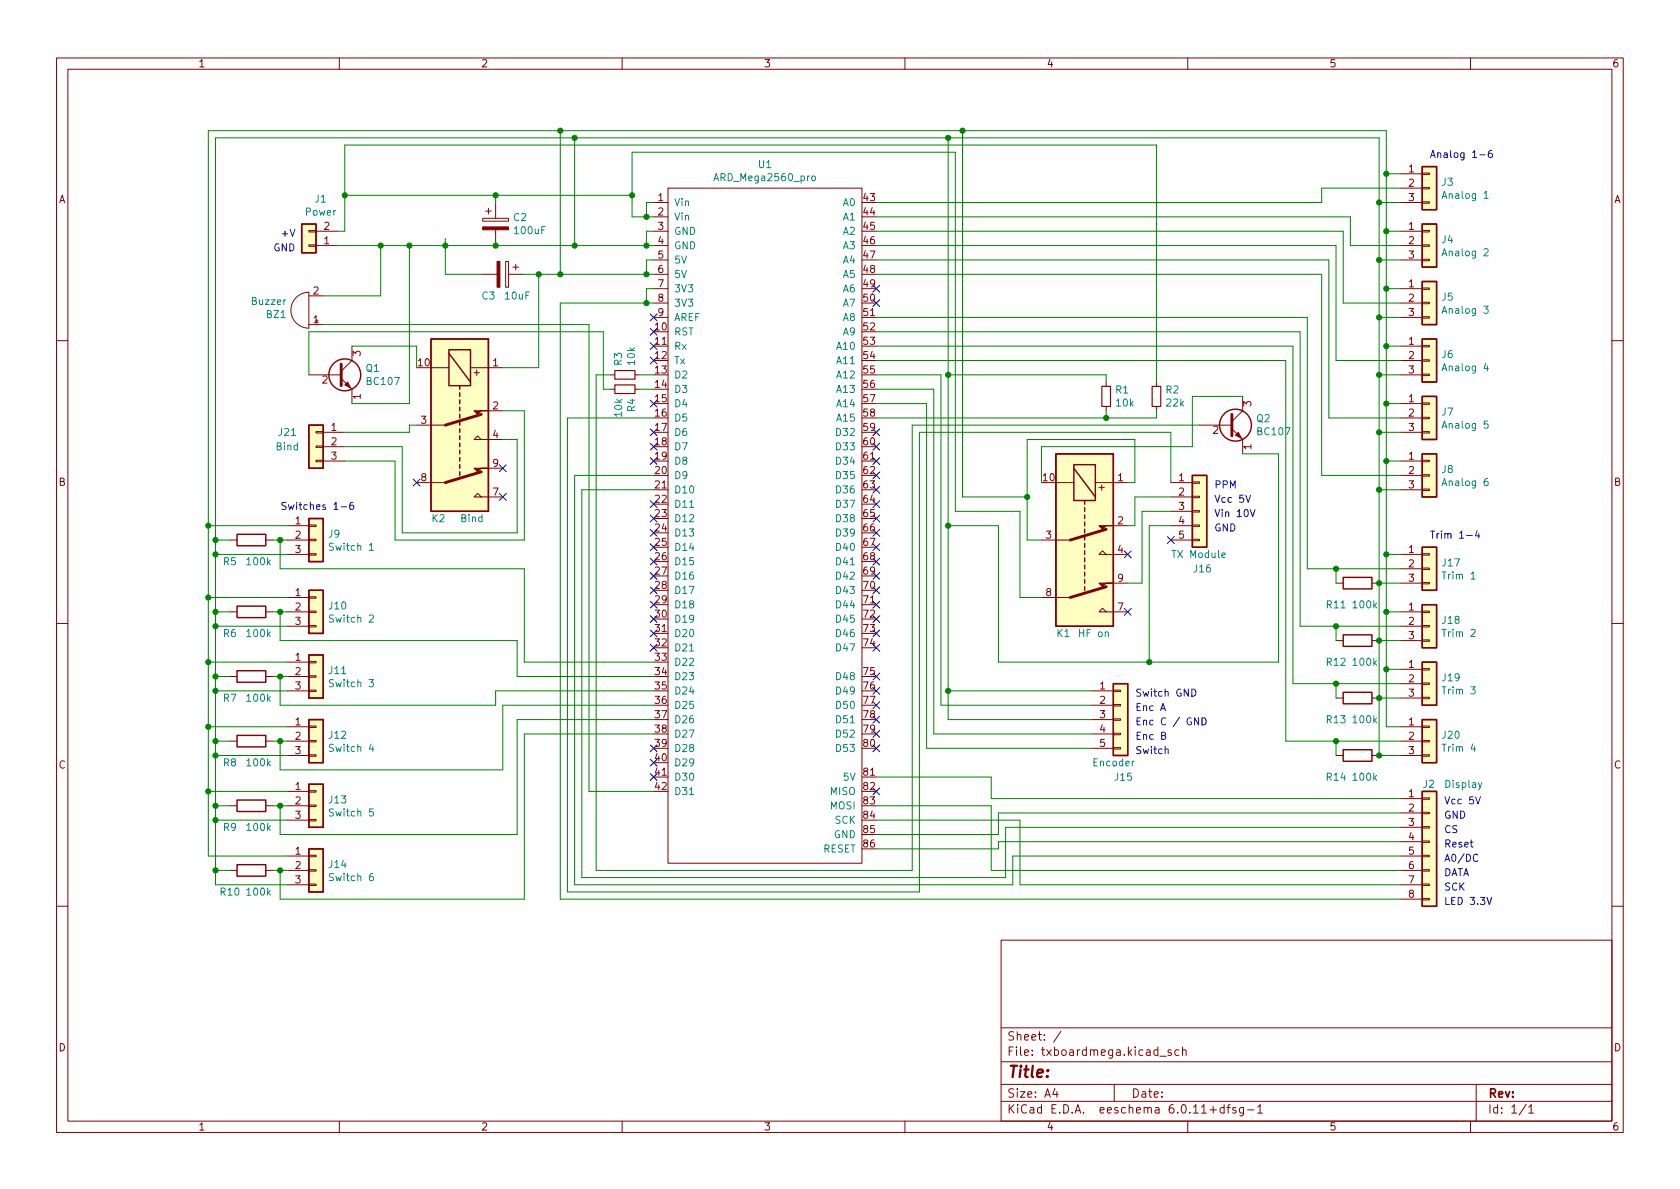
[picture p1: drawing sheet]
<svg xmlns="http://www.w3.org/2000/svg" width="297mm" height="210mm" viewBox="0 0 297 210" stroke-linecap="round" stroke-linejoin="round" font-family="sans-serif">
<g fill="none" stroke="#840000" stroke-width=".18">
<path d="M10 10.2h277v190.1h-277zM12 12.2h273v186.1h-273zM60 10.2v2M110 10.2v2M160 10.2v2M210 10.2v2M260 10.2v2M85.3 38.6h4.6v.5h-4.6zM85.9 37.3h1M86.4 36.8v1M87.6 35.8v2.8M115.6 35.8h2.5"/>
<path d="M115.6 38.3h2.5M118.1 33.3h34.3v119.3h-34.3zM152.4 35.8h2.5M152.4 38.3h2.5M247.6 35.8h3.9M247.6 30.7h3.9M247.6 33.3h3.9M251.5 35.7h1.2v.2h-1.2zM251.5 33.1h1.2v.3h-1.2zM251.5 30.6h1.2v.3h-1.2zM52.4 52.6a3.2 3.2 0 0 1 2.2-.9v6.3a3.2 3.2 0 0 1-2.9-1.9 3.2 3.2 0 0 1 .7-3.5zM54.6 40.8h1.3v.2h-1.3z"/>
<path d="M54.6 43.3h1.3v.3h-1.3zM54.6 57.4h2.5M54.6 52.3h2.5M55.9 40.9h3.8M55.9 43.4h3.8M85.1 48.5h2.8M87.6 40.6v2.8M89.4 46.2h.5v4.6h-.5zM89.9 48.5h2.8M90.7 47.2h1M91.2 46.7v1M115.6 58.7h2.5"/>
<path d="M115.6 40.9h2.5M115.6 43.4h2.5M115.6 46h2.5M115.6 48.5h2.5M115.6 51h2.5M115.6 53.6h2.5M115.6 56.1h2.5M152.4 58.7h2.5M152.4 40.9h2.5M152.4 43.4h2.5M152.4 46h2.5M152.4 48.5h2.5"/>
<path d="M152.4 51h2.5M152.4 53.6h2.5M152.4 56.1h2.5M153.9 55.8h.7M247.6 40.9h3.9M247.6 43.4h3.9M247.6 46h3.9M247.6 51h3.9M247.6 53.6h3.9M247.6 56.1h3.9M251.5 56h1.2v.3h-1.2zM251.5 53.5h1.2v.2h-1.2z"/>
<path d="M251.5 50.9h1.2v.3h-1.2zM251.5 45.8h1.2v.3h-1.2zM251.5 43.3h1.2v.3h-1.2zM251.5 40.8h1.2v.2h-1.2zM10 60.2h2M54.6 66.3h5.7M55.9 78.9h1.2v.2h-1.2zM55.9 76.3h1.2v.3h-1.2zM57.1 66.6l.5-.1 .2 .3-.8 1h.8M57.1 76.4h3.9M57.1 79h3.9M60.3 66.9l1.9 1.9v2.6"/>
<path d="M62.2 61.2v2.5l-1.9 2M62.4 62.9v-.8l.5 .4 .1-.3h.6l.1 .2-.1 .5M63.7 70.1h-1.3l.4 .4M73.7 65h5.7M73.7 75.2h5M83.2 65h5.7M85.1 77.7l-.6-.6-.7 .6h5.1M86.4 72.6h2.5M107.9 66.3h.8M107.9 68.8h.8M112.3 66.3h.7M112.3 68.8h.7"/>
<path d="M115.6 61.2h2.5M115.6 63.7h2.5M115.6 66.3h2.5M115.6 68.8h2.5M115.6 71.4h2.5M115.6 73.9h2.5M115.6 76.4h2.5M115.6 79h2.5M117.1 60.9h.7M152.4 61.2h2.5M152.4 63.7h2.5M152.4 66.3h2.5"/>
<path d="M152.4 68.8h2.5M152.4 71.4h2.5M152.4 73.9h2.5M152.4 76.4h2.5M152.4 79h2.5M195.6 67.6v.7M195.6 71.9v.7M204.5 67.6v.7M204.5 71.9v.7M212.1 75.2h5.7M214.6 75.5l.5-.1 .2 .3-.8 .9h.8M217.8 75.8l1.9 1.9v2.6"/>
<path d="M219.7 70.1v2.5l-1.9 1.9M219.9 71.8v-.8l.5 .4 .1-.3h.6l.1 .1-.1 .6M221.2 79h-1.3l.4 .4M247.6 61.2h3.9M247.6 63.7h3.9M247.6 66.3h3.9M247.6 71.4h3.9M247.6 73.9h3.9M247.6 76.4h3.9M251.5 66.2h1.2v.2h-1.2zM251.5 63.6h1.2v.3h-1.2zM251.5 61.1h1.2v.2h-1.2z"/>
<path d="M251.5 76.3h1.2v.3h-1.2zM251.5 73.8h1.2v.2h-1.2zM251.5 71.2h1.2v.3h-1.2zM285 60.2h2M40.6 95.5h1.3M47 95.5h1.3M50.8 95.5h3.8M50.8 93h3.8M50.8 98h3.8M54.6 97.9h1.3v.3h-1.3zM54.6 95.4h1.3v.2h-1.3zM54.6 92.8h1.3v.3h-1.3z"/>
<path d="M55.9 81.4h1.2v.3h-1.2zM57.1 81.5h3.9M73.7 85.3h5M85.1 87.9l-.6-.7-.7 .7h5.1M86.4 82.8h2.5M115.6 81.5h2.5M115.6 84.1h2.5M115.6 86.6h2.5M115.6 89.1h2.5M115.6 91.7h2.5M115.6 94.2h2.5M115.6 96.8h2.5"/>
<path d="M115.6 99.3h2.5M117.1 86.3h.7M152.4 81.5h2.5M152.4 84.1h2.5M152.4 86.6h2.5M152.4 89.1h2.5M152.4 91.7h2.5M152.4 94.2h2.5M152.4 96.8h2.5M152.4 99.3h2.5M153.9 81.2h.7M184.1 85.3h5.8"/>
<path d="M184.1 95.5h5.1M193.7 85.3h5.7M195.6 98l-.7-.6-.6 .6h5.1M196.8 93h2.6M207 85.3h3.8M207 87.9h3.8M207 95.5h3.8M207 93h3.8M207 90.4h3.8M210.8 95.4h1.3v.2h-1.3zM210.8 92.8h1.3v.3h-1.3zM210.8 90.3h1.3v.2h-1.3z"/>
<path d="M210.8 87.8h1.3v.2h-1.3zM210.8 85.2h1.3v.3h-1.3zM247.6 81.5h3.9M247.6 84.1h3.9M247.6 86.6h3.9M247.6 98h3.9M251.5 97.9h1.2v.3h-1.2zM251.5 86.5h1.2v.2h-1.2zM251.5 83.9h1.2v.3h-1.2zM251.5 81.4h1.2v.3h-1.2zM10 110.2h2M40.6 119.6h1.3"/>
<path d="M40.6 108.2h1.3M47 119.6h1.3M47 108.2h1.3M50.8 117.1h3.8M50.8 119.6h3.8M50.8 105.7h3.8M50.8 108.2h3.8M50.8 110.7h3.8M54.6 119.5h1.3v.3h-1.3zM54.6 117h1.3v.2h-1.3zM54.6 110.6h1.3v.3h-1.3zM54.6 108.1h1.3v.2h-1.3z"/>
<path d="M54.6 105.5h1.3v.3h-1.3zM115.6 101.8h2.5M115.6 104.4h2.5M115.6 106.9h2.5M115.6 109.5h2.5M115.6 112h2.5M115.6 114.5h2.5M115.6 117.1h2.5M115.6 119.6h2.5M117.1 111.7h.7M152.4 101.8h2.5M152.4 104.4h2.5"/>
<path d="M152.4 106.9h2.5M152.4 109.5h2.5M152.4 112h2.5M152.4 114.5h2.5M152.4 119.6h2.5M153.9 106.6h.7M184.1 105.7h5.1M195.6 108.2l-.7-.6-.6 .6h5.1M196.8 103.1h2.6M236.2 113.3h1.3M236.2 103.1h1.3M242.6 113.3h1.2"/>
<path d="M242.6 103.1h1.2M247.6 113.3h3.9M247.6 103.1h3.9M247.6 108.2h3.9M247.6 110.7h3.9M247.6 100.6h3.9M247.6 118.4h3.9M251.5 113.2h1.2v.2h-1.2zM251.5 110.6h1.2v.3h-1.2zM251.5 108.1h1.2v.2h-1.2zM251.5 103h1.2v.2h-1.2zM251.5 100.5h1.2v.2h-1.2z"/>
<path d="M251.5 118.2h1.2v.3h-1.2zM285 110.2h2M40.6 131.1h1.3M47 131.1h1.3M50.8 131.1h3.8M50.8 122.2h3.8M50.8 139.9h3.8M50.8 128.5h3.8M50.8 133.6h3.8M54.6 122h1.3v.3h-1.3zM54.6 133.5h1.3v.2h-1.3zM54.6 130.9h1.3v.3h-1.3z"/>
<path d="M54.6 128.4h1.3v.2h-1.3zM54.6 139.8h1.3v.3h-1.3zM115.6 122.2h2.5M115.6 124.7h2.5M115.6 127.2h2.5M115.6 129.8h2.5M115.6 132.3h2.5M115.6 134.9h2.5M115.6 137.4h2.5M115.6 139.9h2.5M117.1 137.1h.7M152.4 122.2h2.5"/>
<path d="M152.4 124.7h2.5M152.4 127.2h2.5M152.4 129.8h2.5M152.4 132.3h2.5M152.4 137.4h2.5M152.4 139.9h2.5M153.9 137.1h.7M193 122.2h3.8M193 124.7h3.8M193 127.2h3.8M193 129.8h3.8M193 132.3h3.8"/>
<path d="M196.8 132.2h1.3v.3h-1.3zM196.8 129.7h1.3v.2h-1.3zM196.8 127.1h1.3v.3h-1.3zM196.8 124.6h1.3v.2h-1.3zM196.8 122h1.3v.3h-1.3zM236.2 123.4h1.3M236.2 133.6h1.3M242.6 123.4h1.2M242.6 133.6h1.2M247.6 131.1h3.9M247.6 123.4h3.9M247.6 128.5h3.9"/>
<path d="M247.6 133.6h3.9M247.6 120.9h3.9M251.5 123.3h1.2v.3h-1.2zM251.5 120.8h1.2v.2h-1.2zM251.5 133.5h1.2v.2h-1.2zM251.5 130.9h1.2v.3h-1.2zM251.5 128.4h1.2v.2h-1.2zM40.6 142.5h1.3M40.6 153.9h1.3M47 142.5h1.3M47 153.9h1.3M50.8 142.5h3.8"/>
<path d="M50.8 145h3.8M50.8 153.9h3.8M50.8 151.4h3.8M50.8 156.5h3.8M54.6 156.3h1.3v.3h-1.3zM54.6 153.8h1.3v.2h-1.3zM54.6 151.3h1.3v.2h-1.3zM54.6 144.9h1.3v.3h-1.3zM54.6 142.4h1.3v.2h-1.3zM152.4 142.5h2.5M152.4 145h2.5M152.4 147.6h2.5"/>
<path d="M152.4 150.1h2.5M247.6 153.9h3.9M247.6 151.4h3.9M247.6 156.5h3.9M247.6 141.2h3.9M247.6 143.8h3.9M247.6 146.3h3.9M247.6 148.8h3.9M247.6 159h3.9M251.5 158.9h1.2v.2h-1.2zM251.5 156.3h1.2v.3h-1.2zM251.5 153.8h1.2v.2h-1.2z"/>
<path d="M251.5 151.3h1.2v.2h-1.2zM251.5 148.7h1.2v.3h-1.2zM251.5 146.2h1.2v.2h-1.2zM251.5 143.6h1.2v.3h-1.2zM251.5 141.1h1.2v.2h-1.2zM10 160.2h2M177 166.3h108v32h-108zM285 160.2h2M60 198.3v2M110 198.3v2M160 198.3v2M177 194.8h108"/>
<path d="M177 191.8h108M177 187.8h108M177 181.8h108M182.5 186.5v.1M182.5 185.7v.1M184.6 183.8v.1M184.6 183v.1M187.6 182.4l-1.3 1.9M197 191.8v3M204.3 195.9h.6v.9M204.9 196.2l-.5 .1a.29 .29 0 0 0-.2 .2 .29 .29 0 0 0 .2 .3h.5M207.1 185.7l-.4-.1-.2 .2 .1 .3 .5 .1v.4h-.6"/>
<path d="M208.4 185.7l-.4-.1-.3 .3v.4l.2 .3h.5M209.1 185.8l.2-.2 .3 .1 .1 .9M209.1 185.1v1.5M210 198.3v2M220.6 196.3h1.1M222.4 195.8l.4-.5v1.5M222.4 196.8h.8M260 198.3v2M261 191.8v6.5M270.3 195.8l.4-.5v1.5M270.3 196.8h.9"/>
</g>
<g fill="none" stroke="#840000" stroke-width=".25">
<path d="M53.3 39.6h2.6v5.1h-2.6zM251.5 29.5h2.5v7.6h-2.5zM251.5 39.6h2.5v7.6h-2.5zM76.2 59.9h10.2v30.5h-10.2zM251.5 49.8h2.5v7.6h-2.5zM251.5 59.9h2.5v7.7h-2.5zM54.6 75.2h2.5v7.6h-2.5zM79.4 61.8h3.8v6.4h-3.8zM79.4 62.5l3.8 5.1M81.3 68.2v.6M81.3 69.5v.6M81.3 70.7v.7"/>
<path d="M81.3 72v.6M81.3 73.3v.6M81.3 74.5v.7M81.3 75.8v.6M81.3 77.1v.6M81.3 78.4v.6M81.3 79.6v.7M251.5 70.1h2.5v7.6h-2.5zM41.9 94.5h5.1v2h-5.1zM54.6 91.7h2.5v7.6h-2.5zM81.3 80.9v.6M81.3 82.2v.6"/>
<path d="M81.3 83.4v.7M186.7 80.3h10.1v30.4h-10.1zM189.9 82.2h3.8v6.3h-3.8zM189.9 82.8l3.8 5.1M191.8 88.5v.6M191.8 89.8v.6M191.8 91.1v.6M191.8 92.3v.7M191.8 93.6v.6M191.8 94.9v.6M191.8 96.1v.7M191.8 97.4v.6"/>
<path d="M191.8 98.7v.6M191.8 99.9v.7M210.8 84.1h2.6v12.7h-2.6zM251.5 96.8h2.5v7.6h-2.5zM251.5 80.3h2.5v7.6h-2.5zM41.9 107.2h5.1v2h-5.1zM41.9 118.6h5.1v2h-5.1zM54.6 115.8h2.5v7.6h-2.5zM54.6 104.4h2.5v7.6h-2.5zM191.8 101.2v.6M191.8 102.5v.6M191.8 103.8v.6"/>
<path d="M237.5 112.3h5.1v2h-5.1zM237.5 102.1h5.1v2h-5.1zM251.5 106.9h2.5v7.6h-2.5zM251.5 117.1h2.5v7.6h-2.5zM41.9 130h5.1v2.1h-5.1zM54.6 127.2h2.5v7.7h-2.5zM54.6 138.7h2.5v7.6h-2.5zM196.8 120.9h2.6v12.7h-2.6zM237.5 122.4h5.1v2.1h-5.1zM237.5 132.6h5.1v2h-5.1zM251.5 139.9h2.5v20.4h-2.5zM251.5 127.2h2.5v7.7h-2.5z"/>
<path d="M41.9 152.9h5.1v2h-5.1zM41.9 141.5h5.1v2h-5.1zM54.6 150.1h2.5v7.6h-2.5z"/>
<circle cx="61" cy="66.3" r="2.82"/>
<circle cx="218.4" cy="75.2" r="2.82"/>
</g>
<g fill="none" stroke="#008484" stroke-width=".18">
<path d="M143.6 31.2l.2-.1 .3 .1 .1 .5-.1 .2-.3 .1-.2-.2zM260.9 34.2v1.1l-.3 .2h-.3M260.9 34.3l-.4-.1-.2 .3 .1 .5h.5M49.7 56.2h.7M50.5 53l-.3 .3M96.4 40.1h-.6v1.2M260.9 54.6v1l-.3 .2h-.3M260.9 54.6h-.4l-.2 .2 .1 .5h.5M260.9 44.4v1l-.3 .3-.3-.1M260.9 44.5l-.4-.1-.2 .2 .1 .6h.5M51.5 77h.8M69.8 66.7h.8l-.5 1.3"/>
<path d="M227.2 75.6h.9l-.6 1.3M260.9 64.7v1l-.3 .3-.3-.1M260.9 64.8l-.4-.1-.2 .3 .1 .5h.5M260.9 74.9v1l-.3 .3-.3-.1M260.9 74.9h-.4l-.2 .2 .1 .6h.5M47.4 99.4l.4 .5M47.8 99l-.5 .5M63.3 96.6l.1-.1h.3l.1 .8M121.9 89.7h.7M150.3 99.9h.8M260.9 85v1.1l-.3 .2h-.3M260.9 85.1l-.4-.1-.2 .3 .1 .5h.5"/>
<path d="M47.4 112.1l.4 .5M47.8 111.7l-.5 .5M60.4 119.1h.7M63.3 109.3l.1-.1h.3l.1 .8M121.9 115.1h.7M237.1 107.5h.7M243 117.2l.4 .5M243 107l.4 .5M243.4 116.8l-.5 .5M243.4 106.7l-.5 .4M47.4 135l.4 .4M47.4 123.5l.4 .5"/>
<path d="M47.8 134.6l-.5 .5M47.8 123.2l-.5 .4M63.3 120.7l.1-.1 .3 .1 .1 .7M63.3 132.2l.1-.2 .3 .1 .1 .8M150.3 127.8h.8M200.6 134.6l-.4 .2M243 127.3l.4 .5M243 137.5l.4 .5M243.4 127l-.5 .5M243.4 137.1l-.5 .5M261.4 138.4l.3 .9M262 138.4l-.4 1.2-.2 .1"/>
<path d="M47.4 157.8l.4 .5M47.4 146.4l.4 .5M47.8 157.5l-.5 .4M47.8 146l-.5 .5M63.3 155l.1-.1 .3 .1 .1 .7M63.3 143.6l.1-.1h.3l.1 .8M121.9 140.5h.7"/>
</g>
<path d="M60.3 64.4v3.8M85.1 73.3l-6.4 1.9M217.8 73.3v3.8M85.1 83.4l-6.4 1.9M195.6 93.6l-6.4 1.9M195.6 103.8l-6.4 1.9" fill="none" stroke="#840000" stroke-width=".51"/>
<g fill="#840000" stroke="#840000" stroke-width=".18">
<path d="M61 68.1l.5-.5 .5 1z"/>
<path d="M83.8 72.6h2.6h-1.3l-.6 .7z"/>
<path d="M83.8 82.8h2.6h-1.3l-.6 .6z"/>
<path d="M87.9 46.2h.5v4.6h-.5z"/>
<path d="M85.3 40.1h4.6v.5h-4.6z"/>
<path d="M194.3 93h2.5h-1.2l-.7 .6z"/>
<path d="M194.3 103.1h2.5h-1.2l-.7 .7z"/>
<path d="M218.4 77l.5-.6 .6 1.1z"/>
</g>
<g fill="#ffffc2" stroke="#ffffc2" stroke-width=".18">
<path d="M76.2 59.9h10.2v30.5h-10.2z"/>
<path d="M54.6 75.2h2.5v7.6h-2.5z"/>
<path d="M53.3 39.6h2.6v5.1h-2.6z"/>
<path d="M54.6 115.8h2.5v7.6h-2.5z"/>
<path d="M54.6 91.7h2.5v7.6h-2.5z"/>
<path d="M54.6 104.4h2.5v7.6h-2.5z"/>
<path d="M54.6 150.1h2.5v7.6h-2.5z"/>
<path d="M54.6 127.2h2.5v7.7h-2.5z"/>
<path d="M54.6 138.7h2.5v7.6h-2.5z"/>
<path d="M251.5 106.9h2.5v7.6h-2.5z"/>
<path d="M251.5 96.8h2.5v7.6h-2.5z"/>
<path d="M251.5 49.8h2.5v7.6h-2.5z"/>
<path d="M251.5 59.9h2.5v7.7h-2.5z"/>
<path d="M251.5 139.9h2.5v20.4h-2.5z"/>
<path d="M251.5 29.5h2.5v7.6h-2.5z"/>
<path d="M251.5 39.6h2.5v7.6h-2.5z"/>
<path d="M251.5 70.1h2.5v7.6h-2.5z"/>
<path d="M251.5 80.3h2.5v7.6h-2.5z"/>
<path d="M210.8 84.1h2.6v12.7h-2.6z"/>
<path d="M186.7 80.3h10.1v30.4h-10.1z"/>
<path d="M196.8 120.9h2.6v12.7h-2.6z"/>
<path d="M251.5 117.1h2.5v7.6h-2.5z"/>
<path d="M251.5 127.2h2.5v7.7h-2.5z"/>
</g>
<path d="M108.7 68.1h3.6v1.5h-3.6zM108.7 65.5h3.6v1.6h-3.6zM194.8 68.3h1.5v3.6h-1.5zM203.7 68.3h1.5v3.6h-1.5z" fill="none" stroke="#840000" stroke-width=".2"/>
<path d="M258.9 27v1l-.3 .3-.3-.1M258.9 27.1l-.4-.1-.3 .3 .2 .5h.5M263.8 26.6l-.4 .1a.85 .85 0 0 0 0 1.2l.4-.2 .1-.4-.3-.2h-.3l-.2 .2M57.5 89.3h-.3l-.2 .1 .1 .2 .4 .1v.3h-.5M62.4 88.8l-.3 .1a.86 .86 0 0 0 0 1.2l.4-.1v-.4l-.2-.3h-.2l-.3 .3M261.2 93.8l-.3 1h.7M261.5 94.3v.9M206 132.6l.2-.2 .3 .1v.8M206 122.4l.2-.1h.3v.8M261.3 151.2a.6 .6 0 0 0-.9 .4 .6 .6 0 0 0 .6 .7l.3-.1" fill="none" stroke="#0000c2" stroke-width=".18"/>
<g fill="none" stroke="#008400" stroke-width=".18">
<path d="M61 34.5h50.8M87.6 34.5v1.3M99.1 23.1v25.4M101.6 24.4v19M115.6 35.8h-1.3v2.5M115.6 38.3h-3.8v-11.4h57.1v63.5h11.4v15.3h3.8M154.9 38.3h83.9v5.1h8.8M167.6 24.4v102.8h25.4M170.2 23.1v64.8h11.4M243.8 35.8h3.8M245.1 30.7h2.5M247.6 33.3h-13.9v2.5h-78.8"/>
<path d="M57.1 57.4h47v82.5h11.5M59.7 43.4h55.9M59.7 40.9h1.3v-15.3h143.5v42M67.3 43.4v8.9h-10.2M72.4 43.4v28h-10.2M78.7 42.2v6.3h6.4M92.7 48.5h22.9M95.2 48.5v16.5h-6.3M115.6 40.9h-1.3v2.5M115.6 46h-1.3v2.5M115.6 51h-1.3v2.6M115.6 53.6h-16.5v105.4h148.5"/>
<path d="M154.9 46h80v27.9h12.7M154.9 43.4h81.3v20.3h11.4M154.9 40.9h82.6v12.7h10.1M154.9 48.5h78.8v35.6h13.9M154.9 58.7h75v52h17.7M154.9 56.1h76.2v44.5h16.5M243.8 46h3.8M243.8 56.1h3.8M245.1 51h2.5M245.1 40.9h2.5M54.6 66.3v-7.6h52.1v10.1h1.2M62.2 61.2h11.5v3.8"/>
<path d="M73.7 75.2h-1.3v1.2h-11.4M88.9 72.6h3.8v22.9h-22.9v-14h-8.8M88.9 77.7h2.5v16.5h-20.3v-15.2h-10.1M107.9 66.3h-2.5v87.6h55.9v-78.7h50.8M113 66.3h2.6M113 68.8h2.6M115.6 73.9h-15.3v83.8h62.3v-81.3h44.4v8.9M154.9 61.2h73.7v59.7h19M154.9 63.7h72.4v67.4h20.3M154.9 66.3h11.5v58.4h26.6M154.9 68.8h10.2v61h27.9M154.9 71.4h8.9v60.9h29.2"/>
<path d="M167.6 66.3h28v1.3M195.6 72.6v1.3M204.5 72.6v1.3h-49.6M219.7 70.1h-8.9v8.9h-26.7v6.3M243.8 66.3h3.8M243.8 76.4h3.8M245.1 71.4h2.5M245.1 61.2h2.5M36.8 93h14M38.1 95.5h2.5M38.1 98h12.7M48.3 95.5h2.5"/>
<path d="M49.5 95.5v5.1h43.2v16.5h22.9M115.6 86.6h-12.7v68.6h74.9v-8.9h69.8M115.6 84.1h-14v72.4h77.5v-5.1h68.5M199.4 85.3h1.3v-7.6h-19.1v17.8h2.5M207 90.4h-5.1v12.7h-2.5M207 87.9h-6.3v5.1h-1.3M207 93h-3.8v24.1M219.7 80.3h6.4v36.8h-49.6v-24.1h-8.9M243.8 86.6h3.8M245.1 81.5h2.5M245.1 98h2.5M36.8 117.1h14"/>
<path d="M36.8 105.7h14M38.1 108.2h2.5M38.1 110.7h12.7M38.1 119.6h2.5M48.3 108.2h2.5M48.3 119.6h2.5M49.5 108.2v5.1h41.9v6.3h24.2M49.5 119.6v5.1h38.1v-2.5h28M236.2 100.6v2.5M236.2 110.7v2.6M243.8 113.3h3.8M243.8 103.1h3.8"/>
<path d="M245.1 118.4h2.5M245.1 108.2h2.5M36.8 139.9h14M36.8 128.5h14M38.1 131.1h2.5M38.1 133.6h12.7M38.1 122.2h12.7M48.3 131.1h2.5M115.6 129.8h-22.9v29.2h-43.2v-5.1M115.6 127.2h-24.2v20.4h-41.9v-5.1M115.6 124.7h-26.7v11.4h-39.4v-5M154.9 137.4h20.4v3.8h72.3"/>
<path d="M167.6 122.2h25.4M236.2 120.9v2.5M236.2 131.1v2.5M243.8 123.4h3.8M247.6 133.6h-3.8v-109.2h-205.7v132.1h12.7M247.6 128.5h-2.5v-105.4h-208.3v128.3h14M38.1 153.9h2.5M38.1 142.5h2.5M38.1 145h12.7M48.3 153.9h2.5M48.3 142.5h2.5M154.9 145h25.4v11.5h67.3"/>
<path d="M154.9 142.5h20.4v11.4h72.3M247.6 148.8h-71.1v1.3h-21.6M247.6 143.8h-71.1v3.8h-21.6"/>
</g>
<g fill="none" stroke="#000084" stroke-width=".18">
<path d="M115 58.1l1.2 1.2M115 55.5l1.2 1.2M116.2 58.1l-1.2 1.2M116.2 55.5l-1.2 1.2M154.3 53l1.2 1.2M154.3 50.4l1.2 1.3M155.5 53l-1.2 1.2M155.5 50.4l-1.2 1.3M115 70.8l1.2 1.2M115 75.8l1.2 1.3M115 78.4l1.2 1.2M115 63.1l1.2 1.3"/>
<path d="M115 60.6l1.2 1.2M116.2 70.8l-1.2 1.2M116.2 75.8l-1.2 1.3M116.2 78.4l-1.2 1.2M116.2 60.6l-1.2 1.2M116.2 63.1l-1.2 1.3M154.3 78.4l1.2 1.2M154.3 75.8l1.2 1.3M155.5 78.4l-1.2 1.2M155.5 75.8l-1.2 1.3M73.1 84.7l1.2 1.2M74.3 84.7l-1.2 1.2"/>
<path d="M88.3 82.2l1.2 1.2M88.3 87.3l1.2 1.2M89.5 82.2l-1.2 1.2M89.5 87.3l-1.2 1.2M115 98.7l1.2 1.2M115 96.2l1.2 1.2M115 91.1l1.2 1.2M115 93.6l1.2 1.2M115 88.5l1.2 1.3M115 80.9l1.2 1.2M116.2 98.7l-1.2 1.2M116.2 96.2l-1.2 1.2"/>
<path d="M116.2 91.1l-1.2 1.2M116.2 93.6l-1.2 1.2M116.2 88.5l-1.2 1.3M116.2 80.9l-1.2 1.2M154.3 88.5l1.2 1.3M154.3 83.5l1.2 1.2M154.3 98.7l1.2 1.2M154.3 80.9l1.2 1.2M154.3 86l1.2 1.2M154.3 93.6l1.2 1.2M154.3 96.2l1.2 1.2M154.3 91.1l1.2 1.2"/>
<path d="M155.5 88.5l-1.2 1.3M155.5 83.5l-1.2 1.2M155.5 98.7l-1.2 1.2M155.5 80.9l-1.2 1.2M155.5 86l-1.2 1.2M155.5 93.6l-1.2 1.2M155.5 96.2l-1.2 1.2M155.5 91.1l-1.2 1.2M198.8 97.4l1.2 1.2M200 97.4l-1.2 1.2M206.4 94.9l1.2 1.2M207.6 94.9l-1.2 1.2"/>
<path d="M115 113.9l1.2 1.3M115 101.2l1.2 1.3M115 106.3l1.2 1.2M115 103.8l1.2 1.2M115 111.4l1.2 1.2M115 108.9l1.2 1.2M116.2 113.9l-1.2 1.3M116.2 101.2l-1.2 1.3M116.2 106.3l-1.2 1.2M116.2 103.8l-1.2 1.2M116.2 111.4l-1.2 1.2M116.2 108.9l-1.2 1.2"/>
<path d="M154.3 108.9l1.2 1.2M154.3 101.2l1.2 1.3M154.3 103.8l1.2 1.2M154.3 106.3l1.2 1.2M154.3 119l1.2 1.2M154.3 113.9l1.2 1.3M154.3 111.4l1.2 1.2M155.5 108.9l-1.2 1.2M155.5 101.2l-1.2 1.3M155.5 103.8l-1.2 1.2M155.5 106.3l-1.2 1.2M155.5 119l-1.2 1.2"/>
<path d="M155.5 113.9l-1.2 1.3M155.5 111.4l-1.2 1.2M198.8 107.6l1.2 1.2M200 107.6l-1.2 1.2M115 131.7l1.2 1.2M115 136.8l1.2 1.2M115 134.3l1.2 1.2M116.2 131.7l-1.2 1.2M116.2 136.8l-1.2 1.2M116.2 134.3l-1.2 1.2M154.3 121.6l1.2 1.2M154.3 131.7l1.2 1.2"/>
<path d="M154.3 139.3l1.2 1.3M154.3 124.1l1.2 1.2M154.3 126.6l1.2 1.3M154.3 129.2l1.2 1.2M155.5 121.6l-1.2 1.2M155.5 131.7l-1.2 1.2M155.5 139.3l-1.2 1.3M155.5 124.1l-1.2 1.2M155.5 126.6l-1.2 1.3M155.5 129.2l-1.2 1.2"/>
</g>
<g fill="#008400" stroke="#008400" stroke-width=".18">
<circle cx="49.5" cy="153.9" r=".46"/>
<circle cx="38.1" cy="153.9" r=".46"/>
<circle cx="38.1" cy="108.2" r=".46"/>
<circle cx="49.5" cy="108.2" r=".46"/>
<circle cx="38.1" cy="131.1" r=".46"/>
<circle cx="36.8" cy="128.5" r=".46"/>
<circle cx="38.1" cy="133.6" r=".46"/>
<circle cx="36.8" cy="117.1" r=".46"/>
<circle cx="38.1" cy="119.6" r=".46"/>
<circle cx="38.1" cy="110.7" r=".46"/>
<circle cx="49.5" cy="119.6" r=".46"/>
<circle cx="38.1" cy="122.2" r=".46"/>
<circle cx="49.5" cy="131.1" r=".46"/>
<circle cx="36.8" cy="139.9" r=".46"/>
<circle cx="49.5" cy="142.5" r=".46"/>
<circle cx="38.1" cy="145" r=".46"/>
<circle cx="38.1" cy="142.5" r=".46"/>
<circle cx="38.1" cy="98" r=".46"/>
<circle cx="36.8" cy="105.7" r=".46"/>
<circle cx="38.1" cy="95.5" r=".46"/>
<circle cx="36.8" cy="93" r=".46"/>
<circle cx="49.5" cy="95.5" r=".46"/>
<circle cx="87.6" cy="43.4" r=".46"/>
<circle cx="72.4" cy="43.4" r=".46"/>
<circle cx="99.1" cy="23.1" r=".46"/>
<circle cx="101.6" cy="43.4" r=".46"/>
<circle cx="87.6" cy="34.5" r=".46"/>
<circle cx="101.6" cy="24.4" r=".46"/>
<circle cx="114.3" cy="38.3" r=".46"/>
<circle cx="111.8" cy="34.5" r=".46"/>
<circle cx="61" cy="34.5" r=".46"/>
<circle cx="78.7" cy="43.4" r=".46"/>
<circle cx="67.3" cy="43.4" r=".46"/>
<circle cx="114.3" cy="43.4" r=".46"/>
<circle cx="114.3" cy="48.5" r=".46"/>
<circle cx="114.3" cy="53.6" r=".46"/>
<circle cx="95.2" cy="48.5" r=".46"/>
<circle cx="99.1" cy="48.5" r=".46"/>
<circle cx="243.8" cy="76.4" r=".46"/>
<circle cx="245.1" cy="30.7" r=".46"/>
<circle cx="245.1" cy="40.9" r=".46"/>
<circle cx="245.1" cy="61.2" r=".46"/>
<circle cx="245.1" cy="71.4" r=".46"/>
<circle cx="245.1" cy="51" r=".46"/>
<circle cx="243.8" cy="66.3" r=".46"/>
<circle cx="243.8" cy="56.1" r=".46"/>
<circle cx="243.8" cy="46" r=".46"/>
<circle cx="243.8" cy="86.6" r=".46"/>
<circle cx="245.1" cy="81.5" r=".46"/>
<circle cx="245.1" cy="98" r=".46"/>
<circle cx="167.6" cy="122.2" r=".46"/>
<circle cx="167.6" cy="93" r=".46"/>
<circle cx="236.2" cy="110.7" r=".46"/>
<circle cx="245.1" cy="108.2" r=".46"/>
<circle cx="243.8" cy="113.3" r=".46"/>
<circle cx="243.8" cy="123.4" r=".46"/>
<circle cx="243.8" cy="133.6" r=".46"/>
<circle cx="236.2" cy="131.1" r=".46"/>
<circle cx="245.1" cy="118.4" r=".46"/>
<circle cx="236.2" cy="120.9" r=".46"/>
<circle cx="167.6" cy="24.4" r=".46"/>
<circle cx="167.6" cy="66.3" r=".46"/>
<circle cx="181.6" cy="87.9" r=".46"/>
<circle cx="195.6" cy="73.9" r=".46"/>
<circle cx="170.2" cy="23.1" r=".46"/>
<circle cx="243.8" cy="35.8" r=".46"/>
<circle cx="236.2" cy="100.6" r=".46"/>
<circle cx="243.8" cy="103.1" r=".46"/>
<circle cx="203.2" cy="117.1" r=".46"/>
</g>
<text font-size="2.8" fill="#840000" x="178" y="191.2">Title:</text>
<g font-size="2.1" fill="#840000">
<text x="178" y="184.5">Sheet:</text>
<text x="178" y="187.2">File:</text>
<text x="184.4" y="187.2">txboardmega.kicad_sch</text>
<text x="178" y="197.4">KiCad</text>
<text x="178" y="194.6">Size:</text>
<text x="184.7" y="194.6">A4</text>
<text x="185.7" y="197.4">E.D.A.</text>
<text x="194.6" y="197.4">eeschema</text>
<text x="200" y="194.6">Date:</text>
<text x="207" y="197.4">6.0.11+dfsg-1</text>
<text x="263" y="194.6">Rev:</text>
<text x="263" y="197.4">Id:</text>
<text x="267.1" y="197.4">1/1</text>
</g>
<g font-size="1.8" fill="#840000">
<text x="35" y="12.3">1</text>
<text x="85" y="12.3">2</text>
<text x="135" y="12.3">3</text>
<text x="185" y="12.3">4</text>
<text x="235" y="12.3">5</text>
<text x="285" y="12.3">6</text>
<text x="116.2" y="35.6">1</text>
<text x="152.4" y="35.6">43</text>
<text x="248.9" y="30.5">1</text>
<text x="248.9" y="33">2</text>
<text x="248.9" y="35.6">3</text>
<text x="10.4" y="36.3">A</text>
<text x="57.1" y="40.6">2</text>
<text x="116.2" y="38.1">2</text>
<text x="116.2" y="40.6">3</text>
<text x="152.4" y="38.1">44</text>
<text x="152.4" y="40.6">45</text>
<text x="248.9" y="40.6">1</text>
<text x="285.4" y="36.3">A</text>
<text x="57.1" y="43.2">1</text>
<text x="116.2" y="43.2">4</text>
<text x="116.2" y="45.7">5</text>
<text x="152.4" y="43.2">46</text>
<text x="152.4" y="45.7">47</text>
<text x="248.9" y="43.2">2</text>
<text x="248.9" y="45.7">3</text>
<text x="55.2" y="52.1">2</text>
<text x="116.2" y="48.3">6</text>
<text x="116.2" y="50.8">7</text>
<text x="116.2" y="53.3">8</text>
<text x="152.4" y="48.3">48</text>
<text x="152.4" y="50.8">49</text>
<text x="152.4" y="53.3">50</text>
<text x="248.9" y="50.8">1</text>
<text x="248.9" y="53.3">2</text>
<text x="55.2" y="57.1">1</text>
<text x="115.6" y="58.4">10</text>
<text x="116.2" y="55.9">9</text>
<text x="152.4" y="55.9">51</text>
<text x="152.4" y="58.4">52</text>
<text x="248.9" y="55.9">3</text>
<text x="73.6" y="64.8">10</text>
<text x="86.9" y="64.8">1</text>
<text x="115.6" y="61">11</text>
<text x="115.6" y="63.5">12</text>
<text x="152.4" y="61">53</text>
<text x="152.4" y="63.5">54</text>
<text x="248.9" y="61">1</text>
<text x="248.9" y="63.5">2</text>
<text x="64.5" y="70.8" transform="rotate(-90 64.5 70.8)">1</text>
<text x="85.2" y="66.8" transform="rotate(-90 85.2 66.8)">+</text>
<text x="115.6" y="66">13</text>
<text x="115.6" y="68.6">14</text>
<text x="115.6" y="71.1">15</text>
<text x="152.4" y="66">55</text>
<text x="152.4" y="68.6">56</text>
<text x="152.4" y="71.1">57</text>
<text x="248.9" y="66">3</text>
<text x="248.9" y="71.1">1</text>
<text x="58.4" y="76.2">1</text>
<text x="74.2" y="74.9">3</text>
<text x="86.9" y="72.4">2</text>
<text x="86.9" y="77.5">4</text>
<text x="115.6" y="73.7">16</text>
<text x="115.6" y="76.2">17</text>
<text x="152.4" y="73.7">58</text>
<text x="152.4" y="76.2">59</text>
<text x="248.9" y="73.7">2</text>
<text x="248.9" y="76.2">3</text>
<text x="58.4" y="78.7">2</text>
<text x="58.4" y="81.3">3</text>
<text x="86.9" y="82.5">9</text>
<text x="115.6" y="78.7">18</text>
<text x="115.6" y="81.3">19</text>
<text x="115.6" y="83.8">20</text>
<text x="152.4" y="78.7">60</text>
<text x="152.4" y="81.3">61</text>
<text x="152.4" y="83.8">62</text>
<text x="222" y="79.7" transform="rotate(-90 222 79.7)">1</text>
<text x="248.9" y="81.3">1</text>
<text x="248.9" y="83.8">2</text>
<text x="10.3" y="86.3">B</text>
<text x="74.2" y="85.1">8</text>
<text x="86.9" y="87.6">7</text>
<text x="115.6" y="86.4">21</text>
<text x="115.6" y="88.9">22</text>
<text x="152.4" y="86.4">63</text>
<text x="152.4" y="88.9">64</text>
<text x="184.1" y="85.1">10</text>
<text x="195.7" y="87.1" transform="rotate(-90 195.7 87.1)">+</text>
<text x="197.4" y="85.1">1</text>
<text x="208.2" y="85.1">1</text>
<text x="208.2" y="87.6">2</text>
<text x="248.9" y="86.4">3</text>
<text x="285.3" y="86.3">B</text>
<text x="52" y="92.7">1</text>
<text x="52" y="95.2">2</text>
<text x="115.6" y="91.4">23</text>
<text x="115.6" y="94">24</text>
<text x="152.4" y="91.4">65</text>
<text x="152.4" y="94">66</text>
<text x="184.7" y="95.2">3</text>
<text x="197.4" y="92.7">2</text>
<text x="208.2" y="90.2">3</text>
<text x="208.2" y="92.7">4</text>
<text x="208.2" y="95.2">5</text>
<text x="52" y="97.8">3</text>
<text x="115.6" y="96.5">25</text>
<text x="115.6" y="99.1">26</text>
<text x="115.6" y="101.6">27</text>
<text x="152.4" y="96.5">67</text>
<text x="152.4" y="99.1">68</text>
<text x="152.4" y="101.6">69</text>
<text x="197.4" y="97.8">4</text>
<text x="248.9" y="97.8">1</text>
<text x="248.9" y="100.3">2</text>
<text x="52" y="105.4">1</text>
<text x="52" y="107.9">2</text>
<text x="115.6" y="104.1">28</text>
<text x="115.6" y="106.7">29</text>
<text x="152.4" y="104.1">70</text>
<text x="152.4" y="106.7">71</text>
<text x="184.7" y="105.4">8</text>
<text x="197.4" y="107.9">7</text>
<text x="197.4" y="102.9">9</text>
<text x="248.9" y="107.9">1</text>
<text x="248.9" y="102.9">3</text>
<text x="52" y="110.5">3</text>
<text x="115.6" y="109.2">30</text>
<text x="115.6" y="111.8">31</text>
<text x="152.4" y="109.2">72</text>
<text x="152.4" y="111.8">73</text>
<text x="248.9" y="110.5">2</text>
<text x="248.9" y="113">3</text>
<text x="52" y="116.8">1</text>
<text x="52" y="119.4">2</text>
<text x="115.6" y="114.3">32</text>
<text x="115.6" y="116.8">33</text>
<text x="115.6" y="119.4">34</text>
<text x="152.4" y="114.3">74</text>
<text x="152.4" y="119.4">75</text>
<text x="248.9" y="118.1">1</text>
<text x="52" y="121.9">3</text>
<text x="115.6" y="121.9">35</text>
<text x="115.6" y="124.5">36</text>
<text x="152.4" y="121.9">76</text>
<text x="152.4" y="124.5">77</text>
<text x="194.3" y="121.9">1</text>
<text x="194.3" y="124.5">2</text>
<text x="248.9" y="120.6">2</text>
<text x="248.9" y="123.2">3</text>
<text x="52" y="128.3">1</text>
<text x="52" y="130.8">2</text>
<text x="115.6" y="127">37</text>
<text x="115.6" y="129.5">38</text>
<text x="152.4" y="127">78</text>
<text x="152.4" y="129.5">79</text>
<text x="194.3" y="127">3</text>
<text x="194.3" y="129.5">4</text>
<text x="248.9" y="128.3">1</text>
<text x="248.9" y="130.8">2</text>
<text x="10.3" y="136.3">C</text>
<text x="52" y="133.3">3</text>
<text x="115.6" y="132.1">39</text>
<text x="115.6" y="134.6">40</text>
<text x="115.6" y="137.2">41</text>
<text x="152.4" y="132.1">80</text>
<text x="152.4" y="137.2">81</text>
<text x="194.3" y="132.1">5</text>
<text x="248.9" y="133.3">3</text>
<text x="285.3" y="136.3">C</text>
<text x="52" y="139.7">1</text>
<text x="52" y="142.2">2</text>
<text x="115.6" y="139.7">42</text>
<text x="152.4" y="139.7">82</text>
<text x="152.4" y="142.2">83</text>
<text x="248.9" y="141">1</text>
<text x="248.9" y="143.5">2</text>
<text x="52" y="144.8">3</text>
<text x="152.4" y="144.8">84</text>
<text x="152.4" y="147.3">85</text>
<text x="152.4" y="149.9">86</text>
<text x="248.9" y="146">3</text>
<text x="248.9" y="148.6">4</text>
<text x="52" y="151.1">1</text>
<text x="52" y="153.7">2</text>
<text x="248.9" y="151.1">5</text>
<text x="248.9" y="153.7">6</text>
<text x="52" y="156.2">3</text>
<text x="248.9" y="156.2">7</text>
<text x="248.9" y="158.7">8</text>
<text x="10.3" y="186.3">D</text>
<text x="285.3" y="186.3">D</text>
<text x="35" y="200.3">1</text>
<text x="85" y="200.3">2</text>
<text x="135" y="200.3">3</text>
<text x="185" y="200.3">4</text>
<text x="235" y="200.3">5</text>
<text x="285" y="200.3">6</text>
</g>
<g font-size="1.8" fill="#0000c2">
<text x="252.7" y="27.9">Analog</text>
<text x="260.2" y="27.9">1-6</text>
<text x="49.5" y="41.9">+V</text>
<text x="48.3" y="44.4">GND</text>
<text x="214.6" y="86.3">PPM</text>
<text x="214.6" y="88.9">Vcc</text>
<text x="219" y="88.9">5V</text>
<text x="49.5" y="90.2">Switches</text>
<text x="58.9" y="90.2">1-6</text>
<text x="214.6" y="91.4">Vin</text>
<text x="214.6" y="94">GND</text>
<text x="218.6" y="91.4">10V</text>
<text x="252.7" y="95.2">Trim</text>
<text x="257.9" y="95.2">1-4</text>
<text x="200.7" y="125.7">Enc</text>
<text x="200.7" y="123.2">Switch</text>
<text x="205.2" y="125.7">A</text>
<text x="207.9" y="123.2">GND</text>
<text x="200.7" y="130.8">Enc</text>
<text x="200.7" y="128.3">Enc</text>
<text x="205.2" y="130.8">B</text>
<text x="205.2" y="128.3">C /</text>
<text x="210" y="128.3">GND</text>
<text x="200.7" y="133.3">Switch</text>
<text x="255.3" y="142.2">Vcc</text>
<text x="259.7" y="142.2">5V</text>
<text x="255.3" y="149.8">Reset</text>
<text x="255.3" y="147.3">CS</text>
<text x="255.3" y="144.8">GND</text>
<text x="255.3" y="154.9">DATA</text>
<text x="255.3" y="152.4">A0/DC</text>
<text x="255.3" y="160">LED 3.3V</text>
<text x="255.3" y="157.5">SCK</text>
</g>
<g font-size="1.8" fill="#008484">
<text x="126" y="32.4">ARD_Mega2560_pro</text>
<text x="133.9" y="30.1">U1</text>
<text x="254.8" y="33.2">J3</text>
<text x="254.8" y="35.5">Analog</text>
<text x="262.2" y="35.5">1</text>
<text x="53.8" y="38.5">Power</text>
<text x="55.5" y="36.2">J1</text>
<text x="90.6" y="39.5">C2</text>
<text x="90.6" y="41.8">100uF</text>
<text x="119.1" y="36.8">Vin</text>
<text x="119.1" y="39.4">Vin</text>
<text x="119.1" y="41.9">GND</text>
<text x="148.9" y="36.8">A0</text>
<text x="148.9" y="39.4">A1</text>
<text x="148.9" y="41.9">A2</text>
<text x="119.1" y="44.5">GND</text>
<text x="119.1" y="47">5V</text>
<text x="148.9" y="44.5">A3</text>
<text x="148.9" y="47">A4</text>
<text x="254.8" y="43.4">J4</text>
<text x="254.8" y="45.7">Analog</text>
<text x="262.2" y="45.7">2</text>
<text x="85" y="53.3">C3</text>
<text x="89" y="53.3">10uF</text>
<text x="119.1" y="49.5">5V</text>
<text x="119.1" y="52.1">3V3</text>
<text x="148.9" y="49.5">A5</text>
<text x="148.9" y="52.1">A6</text>
<text x="254.8" y="53.5">J5</text>
<text x="44.2" y="54.3">Buzzer</text>
<text x="46.9" y="56.6">BZ1</text>
<text x="119.1" y="59.7">RST</text>
<text x="119.1" y="54.6">3V3</text>
<text x="119.1" y="57.2">AREF</text>
<text x="148.9" y="54.6">A7</text>
<text x="148.9" y="57.2">A8</text>
<text x="148.9" y="59.7">A9</text>
<text x="254.8" y="55.9">Analog</text>
<text x="262.2" y="55.9">3</text>
<text x="110.3" y="64.8" transform="rotate(-90 110.3 64.8)">R3</text>
<text x="112.7" y="64.8" transform="rotate(-90 112.7 64.8)">10k</text>
<text x="119.1" y="62.2">Rx</text>
<text x="119.1" y="64.8">Tx</text>
<text x="147.7" y="62.2">A10</text>
<text x="147.7" y="64.8">A11</text>
<text x="254.8" y="63.7">J6</text>
<text x="64.5" y="66.1">Q1</text>
<text x="64.5" y="68.5">BC107</text>
<text x="119.1" y="67.3">D2</text>
<text x="119.1" y="69.9">D3</text>
<text x="147.7" y="67.3">A12</text>
<text x="147.7" y="69.9">A13</text>
<text x="197.1" y="70">R1</text>
<text x="206" y="70">R2</text>
<text x="254.8" y="66">Analog</text>
<text x="262.2" y="66">4</text>
<text x="49" y="77.5">J21</text>
<text x="110.4" y="73.9" transform="rotate(-90 110.4 73.9)">10k</text>
<text x="112.7" y="73" transform="rotate(-90 112.7 73)">R4</text>
<text x="119.1" y="72.4">D4</text>
<text x="119.1" y="74.9">D5</text>
<text x="119.1" y="77.5">D6</text>
<text x="147.5" y="77.5">D32</text>
<text x="147.7" y="72.4">A14</text>
<text x="147.7" y="74.9">A15</text>
<text x="197.1" y="72.3">10k</text>
<text x="206" y="72.3">22k</text>
<text x="222" y="75">Q2</text>
<text x="222" y="77.3">BC107</text>
<text x="254.8" y="73.9">J7</text>
<text x="254.8" y="76.2">Analog</text>
<text x="262.2" y="76.2">5</text>
<text x="48.6" y="80">Bind</text>
<text x="119.1" y="80">D7</text>
<text x="119.1" y="82.6">D8</text>
<text x="147.5" y="80">D33</text>
<text x="147.5" y="82.6">D34</text>
<text x="119.1" y="85.1">D9</text>
<text x="119.1" y="87.6">D10</text>
<text x="147.5" y="85.1">D35</text>
<text x="147.5" y="87.6">D36</text>
<text x="254.8" y="84">J8</text>
<text x="254.8" y="86.3">Analog</text>
<text x="262.2" y="86.3">6</text>
<text x="57.9" y="95.5">J9</text>
<text x="76.2" y="92.7">K2</text>
<text x="81.3" y="92.7">Bind</text>
<text x="119.1" y="90.2">D11</text>
<text x="119.1" y="92.7">D12</text>
<text x="119.1" y="95.3">D13</text>
<text x="147.5" y="90.2">D37</text>
<text x="147.5" y="92.7">D38</text>
<text x="147.5" y="95.3">D39</text>
<text x="39.3" y="100.3">R5</text>
<text x="43.3" y="100.3">100k</text>
<text x="57.9" y="97.8">Switch</text>
<text x="65.1" y="97.8">1</text>
<text x="119.1" y="97.8">D14</text>
<text x="119.1" y="100.3">D15</text>
<text x="147.5" y="97.8">D40</text>
<text x="147.5" y="100.3">D41</text>
<text x="207" y="99.1">TX Module</text>
<text x="210.8" y="101.6">J16</text>
<text x="254.8" y="100.5">J17</text>
<text x="119.1" y="102.9">D16</text>
<text x="119.1" y="105.4">D17</text>
<text x="119.1" y="108">D18</text>
<text x="147.5" y="102.9">D42</text>
<text x="147.5" y="105.4">D43</text>
<text x="147.5" y="108">D44</text>
<text x="234.3" y="108">R11</text>
<text x="238.9" y="108">100k</text>
<text x="254.8" y="102.8">Trim</text>
<text x="259.9" y="102.8">1</text>
<text x="39.3" y="113">R6</text>
<text x="43.3" y="113">100k</text>
<text x="57.9" y="108.2">J10</text>
<text x="57.9" y="110.5">Switch</text>
<text x="65.1" y="110.5">2</text>
<text x="119.1" y="110.5">D19</text>
<text x="119.1" y="113">D20</text>
<text x="147.5" y="110.5">D45</text>
<text x="147.5" y="113">D46</text>
<text x="186.7" y="113">K1</text>
<text x="190.5" y="113">HF on</text>
<text x="254.8" y="110.7">J18</text>
<text x="254.8" y="113">Trim</text>
<text x="259.9" y="113">2</text>
<text x="57.9" y="119.6">J11</text>
<text x="119.1" y="115.6">D21</text>
<text x="119.1" y="118.1">D22</text>
<text x="147.5" y="115.6">D47</text>
<text x="234.3" y="118.1">R12</text>
<text x="238.9" y="118.1">100k</text>
<text x="39.3" y="124.5">R7</text>
<text x="43.3" y="124.5">100k</text>
<text x="57.9" y="121.9">Switch</text>
<text x="65.1" y="121.9">3</text>
<text x="119.1" y="120.7">D23</text>
<text x="119.1" y="123.2">D24</text>
<text x="119.1" y="125.7">D25</text>
<text x="147.5" y="120.7">D48</text>
<text x="147.5" y="123.2">D49</text>
<text x="147.5" y="125.7">D50</text>
<text x="254.8" y="120.9">J19</text>
<text x="254.8" y="123.2">Trim</text>
<text x="259.9" y="123.2">3</text>
<text x="57.9" y="131">J12</text>
<text x="119.1" y="128.3">D26</text>
<text x="119.1" y="130.8">D27</text>
<text x="147.5" y="128.3">D51</text>
<text x="147.5" y="130.8">D52</text>
<text x="234.3" y="128.3">R13</text>
<text x="238.9" y="128.3">100k</text>
<text x="254.8" y="131">J20</text>
<text x="39.3" y="135.9">R8</text>
<text x="43.3" y="135.9">100k</text>
<text x="57.9" y="133.3">Switch</text>
<text x="65.1" y="133.3">4</text>
<text x="119.1" y="133.4">D28</text>
<text x="119.1" y="135.9">D29</text>
<text x="147.5" y="133.4">D53</text>
<text x="193" y="135.9">Encoder</text>
<text x="254.8" y="133.3">Trim</text>
<text x="259.9" y="133.3">4</text>
<text x="57.9" y="142.4">J13</text>
<text x="119.1" y="138.4">D30</text>
<text x="119.1" y="141">D31</text>
<text x="146.6" y="141">MISO</text>
<text x="146.6" y="143.5">MOSI</text>
<text x="148.9" y="138.4">5V</text>
<text x="196.9" y="138.4">J15</text>
<text x="234.3" y="138.4">R14</text>
<text x="238.9" y="138.4">100k</text>
<text x="251.5" y="139.7">J2</text>
<text x="255.3" y="139.7">Display</text>
<text x="39.3" y="147.3">R9</text>
<text x="43.3" y="147.3">100k</text>
<text x="57.9" y="144.8">Switch</text>
<text x="65.1" y="144.8">5</text>
<text x="147.4" y="148.6">GND</text>
<text x="147.5" y="146.1">SCK</text>
<text x="57.9" y="153.9">J14</text>
<text x="145.5" y="151.1">RESET</text>
<text x="38.7" y="158.8">R10</text>
<text x="43.3" y="158.8">100k</text>
<text x="57.9" y="156.2">Switch</text>
<text x="65.1" y="156.2">6</text>
</g>
</svg>
